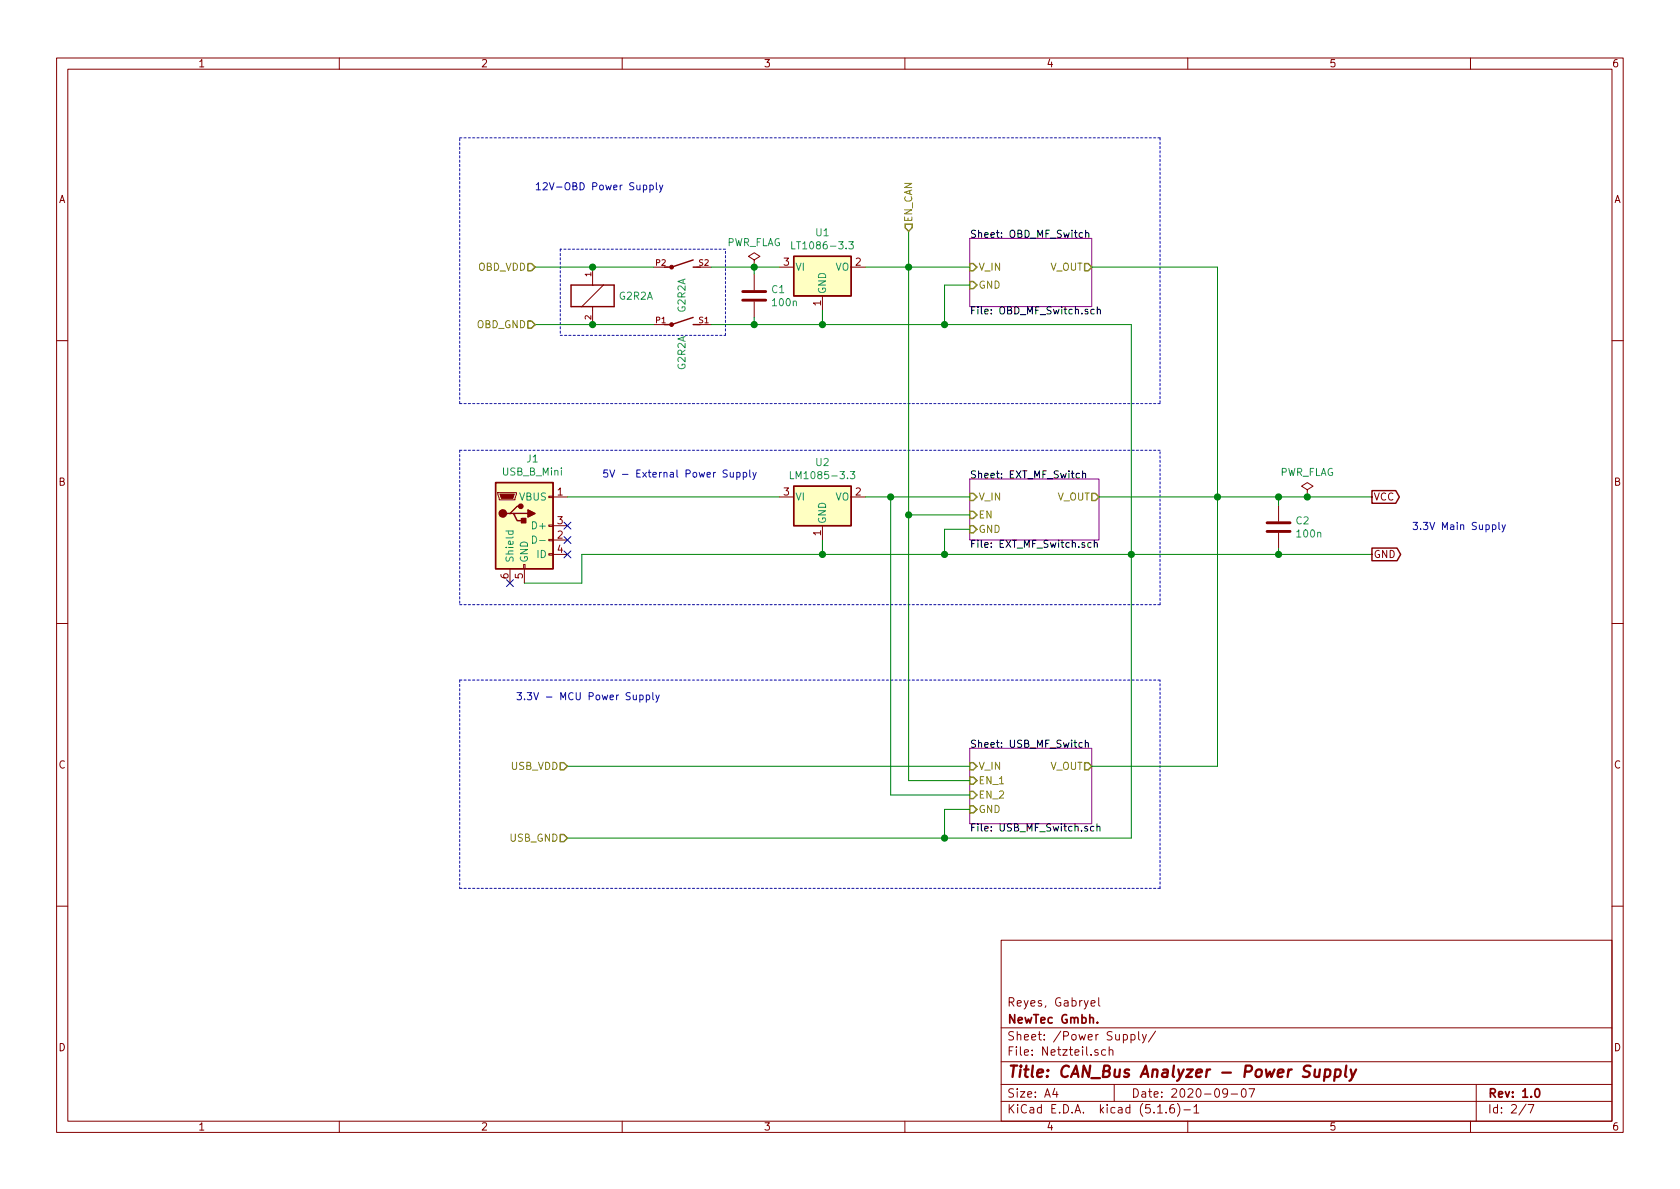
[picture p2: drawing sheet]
<svg xmlns="http://www.w3.org/2000/svg" width="297mm" height="210mm" viewBox="0 0 297 210" stroke-linecap="round" stroke-linejoin="round" font-family="sans-serif">
<g fill="none" stroke="#840000" stroke-width=".18">
<path d="M10 10.3h277v189.9h-277zM12 12.2h273v186.1h-273zM60 10.3v1.9M110 10.3v1.9M160 10.3v1.9M210 10.3v1.9M260 10.3v1.9M104.8 47.2v3.2M104.8 54.2v3.2M106.7 50.4l-3.8 3.8M115.6 47.2h2.5M115.6 57.4h2.5"/>
<path d="M123.2 47.2h2.5M123.2 57.4h2.5M133.3 46l1.1-.7-1.1-.6-1 .6 1 .7v1.2M133.3 47.2h.1M133.3 48.5v2.8M133.3 53.3v2.8M137.8 47.2h2.5M145.4 52.3v2.6M150.5 47.2h2.5M10 60.2h2M285 60.2h2M88 87.1h3.3v.3l-.2 1h-2.8z"/>
<path d="M92.6 99.8h.2v.8h-.2zM97 97.9h.8v.3h-.8zM97 95.4h.8v.2h-.8zM97 92.8h.8v.3h-.8zM97 87.8h.8v.2h-.8zM97.8 87.9h2.5M97.8 95.5h2.5M97.8 93h2.5M97.8 98h2.5M137.8 87.9h2.5M145.4 93v2.5M150.5 87.9h2.5"/>
<path d="M226.1 89.4v2.8M226.1 94.2v2.8M231.1 86.6l1.1-.6-1.1-.7-1 .7 1 .6v1.3M231.1 87.9h.1M10 110.3h2M90.2 100.6v2.5M92.7 100.6v2.5M285 110.3h2M10 160.2h2M177 166.3h108v32h-108zM192.9 177.4l.7-.1-.1-.3-.4-.1-.2 .2 .1 .7h.5M194.3 176.4v1.3l.2 .2"/>
<path d="M285 160.2h2M60 198.3v1.9M110 198.3v1.9M160 198.3v1.9M177 194.8h108M177 191.8h108M177 187.8h108M177 181.8h108M186.5 192.5l-.4 1h1M186.8 193v1M194.1 185.7a.37 .37 0 0 0-.6 .1l.1 .2 .5 .2 .1 .1-.2 .3-.5-.1M195.5 185.7l-.5-.1-.2 .3v.6l.2 .1 .5-.1"/>
<path d="M196.1 185.7h.1a.37 .37 0 0 1 .6 .1v.8M196.1 185.1v1.5M197 191.8v3M200 183l.4-.1 .3 .3-.1 .6h-.6M200 182.9v1.5M201.3 182.4v1.3l.2 .2M202 182.9l.3 1M202.7 182.9l-.5 1.4-.2 .1M204.3 182.3l-1.3 2M204.7 196.8h.8M206.2 196.7v.1M207.5 195.3a.59 .59 0 0 0-.7 .7v.5l.2 .2 .4 .1 .2-.1 .1-.5-.2-.2-.4-.1-.3 .3"/>
<path d="M208.2 195.1a1.71 1.71 0 0 1 0 2.3M209.3 196.3h1.2M210 198.3v1.9M211.1 195.8l.4-.5v1.5M211.1 196.8h.9M217 193.2l-.1 .2a.48 .48 0 0 1-.6-.1v-.6a.48 .48 0 0 1 .6-.1l.1 .1a1.19 1.19 0 0 1-.2 1.2l-.5 .1M217.7 193.5h1.1M219.6 192.7l.4-.2a.94 .94 0 0 1 0 1.5 .82 .82 0 0 1-.4-1.3zM220.8 192.5h1l-.6 1.5M260 198.3v1.9M261 191.8v6.5M269.8 195.2l-1.2 2"/>
<path d="M270.2 195.3h1l-.6 1.5"/>
</g>
<path d="M194 180.8v.1M271.5 192.7l.2-.2a.81 .81 0 0 1 .6 .6 .81 .81 0 0 1-.3 .8l-.1 .1a.79 .79 0 0 1-.4-1.3z" fill="none" stroke="#840000" stroke-width=".3"/>
<path d="M232.5 189.1v1.2a.56 .56 0 0 0 .7 0M233.4 189.1l-.2 1.3M234.3 189.2a.68 .68 0 0 1 .9 .1v.8a.66 .66 0 0 1-1 .2M234.3 189.1l-.2 2M236.1 189.2h.8l.2 .3-.1 .6a.66 .66 0 0 1-1 .2M236.1 189.1l-.2 2M238 188.4l-.2 1.8 .3 .2M238.8 189.1l.3 1.3M239.8 189.1l-.9 1.8-.3 .2" fill="none" stroke="#840000" stroke-width=".41"/>
<path d="M171.4 42.2h21.6v12h-21.6zM171.4 84.7h22.9v10.8h-22.9zM171.4 132.3h21.6v13.4h-21.6z" fill="none" stroke="#840084" stroke-width=".18"/>
<g fill="none" stroke="#000" stroke-width=".18">
<path d="M191.4 41.2l-.3-.1-.3 .3 .1 .5h.5M191.9 41.3l.2-.2 .3 .1 .1 .8M191.9 40.7v1.3M193.5 54.7h-.4l-.2 .2 .1 .6h.5M194 54.8l.2-.1h.3l.1 .8M194 54.2v1.3M190.9 83.7h-.4l-.2 .2 .1 .6h.5M191.4 83.8l.2-.1h.3v.8M191.4 83.3v1.2M192.9 96h-.3l-.3 .2 .1 .5h.5M193.5 96.1l.1-.1h.4v.8M193.5 95.5v1.3"/>
<path d="M191.3 131.4l-.3-.1-.2 .2 .1 .6h.4M191.9 131.4l.2-.1 .3 .1v.8M191.9 130.9v1.3M193.4 146.2l-.4-.1-.2 .2 .1 .6h.5M194 146.2l.1-.1 .3 .1 .1 .8M194 145.7v1.3"/>
</g>
<g fill="none" stroke="#848400" stroke-width=".25">
<path d="M160 39.6h1.3v.7l-.6 .6-.7-.6zM93.3 56.8h.7l.6 .6-.6 .6h-.7zM93.3 46.6h.7l.6 .6-.6 .7h-.7zM171.4 46.6h.7l.6 .6-.6 .7h-.7zM171.4 49.8h.7l.6 .6-.6 .6h-.7zM191.8 46.6h.6l.6 .6-.6 .7h-.6zM171.4 87.2h.7l.6 .7-.6 .6h-.7zM171.4 90.4h.7l.6 .7-.6 .6h-.7zM171.4 93h.7l.6 .6-.6 .6h-.7zM193 87.2h.7l.6 .7-.6 .6h-.7zM99.1 134.9h.6l.6 .6-.6 .6h-.6zM171.4 134.9h.7l.6 .6-.6 .6h-.7z"/>
<path d="M171.4 137.4h.7l.6 .6-.6 .7h-.7zM171.4 139.9h.7l.6 .7-.6 .6h-.7zM191.8 134.9h.6l.6 .6-.6 .6h-.6zM99.1 147.6h.6l.6 .6-.6 .6h-.6zM171.4 142.5h.7l.6 .6-.6 .7h-.7z"/>
</g>
<g fill="#ffffc2" stroke="#ffffc2" stroke-width=".18">
<path d="M140.3 86h10.2v7h-10.2z"/>
<path d="M140.3 45.3h10.2v7h-10.2z"/>
<path d="M87.6 85.3h10.2v15.3h-10.2z"/>
</g>
<g fill="none" stroke="#840000" stroke-width=".25">
<path d="M101 50.4h7.6v3.8h-7.6zM122.6 46l-3.9 1.2h-1.2M122.6 47.2h1.2M122.6 56.1l-3.9 1.3h-1.2M122.6 57.4h1.2M140.3 45.3h10.2v7h-10.2zM87.6 85.3h10.2v15.3h-10.2zM90.2 90.8h.6l.6 1.3h1.3M90.8 90.8h2.5M92.1 89.5h-.7l-1.2 1.3h-.7M140.3 86h10.2v7h-10.2zM242.6 96.9h4.4l.6 1.1-.6 1.2h-4.4z"/>
<path d="M242.6 86.8h4.2l.6 1.1-.6 1.1h-4.2z"/>
</g>
<path d="M140 42.7v1.3h.6M150.1 42.7h.8l-.5 .5 .4 .2v.5l-.2 .1-.5-.1M89.5 93.9h1.2M89.9 93.9v.4l.2 .2 .6-.1v-.5M94.2 94.8a.64 .64 0 0 1 .7 .6 .64 .64 0 0 1-.7 .7zM95.4 95.6h1M139.8 83.4v1.3h.6M150.3 83.4h.8l-.4 .5 .4 .1v.4l-.2 .3-.6-.2" fill="none" stroke="#008484" stroke-width=".18"/>
<path d="M131.3 53.1h4.1M131.3 51.6h4.1M224 94h4.1M224 92.5h4.1" fill="none" stroke="#840000" stroke-width=".51"/>
<g fill="#840000" stroke="#840000" stroke-width=".25">
<path d="M92.2 91.7h.8v.8h-.8z"/>
<path d="M93.3 90.2l1.3 .6-1.3 .6z"/>
<circle cx="88.9" cy="90.8" r=".63"/>
<circle cx="92.1" cy="89.5" r=".38"/>
</g>
<g fill="#840000" stroke="#840000" stroke-width=".18">
<path d="M88.4 87.4h2.5l-.2 .7h-2.1z"/>
<circle cx="118.7" cy="47.2" r=".33"/>
<circle cx="118.7" cy="57.4" r=".33"/>
</g>
<g fill="none" stroke="#0000c2" stroke-width=".18" stroke-dasharray=".4 .4">
<path d="M81.3 24.4h123.8M205.1 24.4v47M99.1 59.3h29.2M99.1 44.1v15.2M128.3 44.1h-29.2M128.3 59.3v-15.2M81.3 79.6v27.3M81.3 71.4v-47M205.1 79.6h-123.8M205.1 71.4h-123.8M81.3 106.9h123.8M205.1 106.9v-27.3"/>
<path d="M81.3 120.3v36.8M205.1 120.3h-123.8M81.3 157.1h123.8M205.1 157.1v-36.8"/>
</g>
<g fill="none" stroke="#008400" stroke-width=".18">
<path d="M94.6 47.2h21M94.6 57.4h21M125.7 57.4h74.3v90.8h-99.7M125.7 47.2h12.1M133.3 47.2v1.3M133.3 56.1v1.3M145.4 54.9v2.5M153 47.2h18.4M160.7 40.9v97.1h10.7M171.4 50.4h-4.4v7M193 47.2h22.3v88.3h-22.3M100.3 87.9h37.5"/>
<path d="M145.4 95.5v2.5M153 87.9h18.4M157.5 87.9v52.7h13.9M160.7 91.1h10.7M171.4 93.6h-4.4v4.4M194.3 87.9h48.3M226.1 87.9v1.5M226.1 97v1M242.6 98h-139.7v5.1h-10.2M100.3 135.5h71.1M171.4 143.1h-4.4v5.1"/>
</g>
<g fill="none" stroke="#0000c2" stroke-width=".18">
<path d="M94.8 32.7l.4-.4v1.3M94.8 33.6h.8M96 32.4l.5-.1 .3 .4-.8 .9h.8M97.1 32.3l.5 1.3 .4-1.3M117.2 32.7l-.4 1.2-.2 .1M107.4 83.1h-.6l-.1 .6 .2-.1 .5 .1v.5l-.2 .2-.5-.2M107.8 83.1l.5 1.3 .4-1.3M110.1 83.9h.9M133.1 83.5l.3 .9M133.7 83.5l-.4 1.2-.2 .1M249.9 92.4h.7l-.4 .5 .4 .1v.5l-.2 .1-.5-.1M251.2 93.5v.1"/>
<path d="M91.4 122.5h.8l-.4 .5 .3 .1 .1 .4-.3 .2-.5-.1M92.7 123.6v.1M93.2 122.5h.8l-.4 .5 .4 .1v.5l-.2 .1-.6-.1M94.4 122.5l.4 1.2 .4-1.2"/>
</g>
<g fill="#008400" stroke="#008400" stroke-width=".25">
<circle cx="167" cy="98" r=".51"/>
<circle cx="133.4" cy="47.2" r=".51"/>
<circle cx="231.1" cy="87.9" r=".51"/>
<circle cx="104.8" cy="57.4" r=".51"/>
<circle cx="200" cy="98" r=".51"/>
<circle cx="145.4" cy="98" r=".51"/>
<circle cx="104.8" cy="47.2" r=".51"/>
<circle cx="226.1" cy="87.9" r=".51"/>
<circle cx="215.3" cy="87.9" r=".51"/>
<circle cx="226.1" cy="98" r=".51"/>
<circle cx="160.7" cy="47.2" r=".51"/>
<circle cx="167" cy="148.2" r=".51"/>
<circle cx="157.5" cy="87.9" r=".51"/>
<circle cx="160.7" cy="91.1" r=".51"/>
<circle cx="145.4" cy="57.4" r=".51"/>
<circle cx="167" cy="57.4" r=".51"/>
<circle cx="133.4" cy="57.4" r=".51"/>
</g>
<path d="M99.7 92.3l1.2 1.3M99.7 94.9l1.2 1.2M99.7 97.4l1.2 1.2M100.9 92.3l-1.2 1.3M100.9 94.9l-1.2 1.2M100.9 97.4l-1.2 1.2M89.6 102.5l1.2 1.2M90.8 102.5l-1.2 1.2" fill="none" stroke="#000084" stroke-width=".18"/>
<text font-size="2.8" fill="#840000" x="178" y="190.5">Title: CAN_Bus Analyzer - Power Supply</text>
<g font-size="2.1" fill="#840000">
<text x="178" y="178">Reyes, Gabryel</text>
<text x="178" y="184">Sheet: /Power Supply/</text>
<text x="178" y="181">NewTec Gmbh.</text>
<text x="178" y="186.7">File: Netzteil.sch</text>
<text x="178" y="196.9">KiCad E.D.A. kicad (5.1.6)-1</text>
<text x="178" y="194.1">Size: A4</text>
<text x="200" y="194.1">Date: 2020-09-07</text>
<text x="263" y="194.1">Rev: 1.0</text>
<text x="263" y="196.9">Id: 2/7</text>
</g>
<g font-size="1.8" fill="#840000">
<text x="35" y="11.9">1</text>
<text x="85" y="11.9">2</text>
<text x="135" y="11.9">3</text>
<text x="185" y="11.9">4</text>
<text x="235" y="11.9">5</text>
<text x="285" y="11.9">6</text>
<text x="10.4" y="35.9">A</text>
<text x="285.4" y="35.9">A</text>
<text x="138.6" y="47">3</text>
<text x="151.3" y="47">2</text>
<text x="145.2" y="54.1" transform="rotate(-90 145.2 54.1)">1</text>
<text x="10.4" y="85.9">B</text>
<text x="98.6" y="87.6">1</text>
<text x="138.6" y="87.6">3</text>
<text x="151.3" y="87.6">2</text>
<text x="242.8" y="88.5">VCC</text>
<text x="285.4" y="85.9">B</text>
<text x="98.6" y="95.2">2</text>
<text x="98.6" y="92.7">3</text>
<text x="145.2" y="94.7" transform="rotate(-90 145.2 94.7)">1</text>
<text x="98.6" y="97.8">4</text>
<text x="242.8" y="98.7">GND</text>
<text x="89.9" y="102.3" transform="rotate(-90 89.9 102.3)">6</text>
<text x="92.5" y="102.3" transform="rotate(-90 92.5 102.3)">5</text>
<text x="10.4" y="135.9">C</text>
<text x="285.4" y="135.9">C</text>
<text x="10.4" y="185.9">D</text>
<text x="285.4" y="185.9">D</text>
<text x="35" y="199.9">1</text>
<text x="85" y="199.9">2</text>
<text x="135" y="199.9">3</text>
<text x="185" y="199.9">4</text>
<text x="235" y="199.9">5</text>
<text x="285" y="199.9">6</text>
</g>
<g font-size="1.8" fill="#0000c2">
<text x="97.6" y="33.6">12V-OBD Power Supply</text>
<text x="111.1" y="84.4">5V - External Power Supply</text>
<text x="251.9" y="93.7">3.3V Main Supply</text>
<text x="95.4" y="123.8">3.3V - MCU Power Supply</text>
</g>
<g font-size="1.8" fill="#008484">
<text x="144.3" y="41.8">U1</text>
<text x="128.4" y="43.5">PWR_FLAG</text>
<text x="140.6" y="47.9">VI</text>
<text x="140.8" y="44.1">LT1086-3.3</text>
<text x="147.7" y="47.9">VO</text>
<text x="109.5" y="53">G2R2A</text>
<text x="136.5" y="51.8">C1</text>
<text x="146" y="52.1" transform="rotate(-90 146 52.1)">GND</text>
<text x="121.2" y="55.2" transform="rotate(-90 121.2 55.2)">G2R2A</text>
<text x="136.7" y="54.1">100n</text>
<text x="121.2" y="65.4" transform="rotate(-90 121.2 65.4)">G2R2A</text>
<text x="93.2" y="81.8">J1</text>
<text x="144.3" y="82.4">U2</text>
<text x="88.9" y="84.1">USB_B_Mini</text>
<text x="91.9" y="88.5">VBUS</text>
<text x="140.6" y="88.5">VI</text>
<text x="140.7" y="84.7">LM1085-3.3</text>
<text x="147.7" y="88.5">VO</text>
<text x="226.2" y="84.2">PWR_FLAG</text>
<text x="94.5" y="93.6">D+</text>
<text x="146" y="92.7" transform="rotate(-90 146 92.7)">GND</text>
<text x="229.2" y="92.7">C2</text>
<text x="229.4" y="95">100n</text>
<text x="90.8" y="99.6" transform="rotate(-90 90.8 99.6)">Shield</text>
<text x="93.3" y="99.6" transform="rotate(-90 93.3 99.6)">GND</text>
<text x="95" y="98.7">ID</text>
</g>
<g font-size="1.8" fill="#848400">
<text x="161.3" y="39.4" transform="rotate(-90 161.3 39.4)">EN_CAN</text>
<text x="84.5" y="47.9">OBD_VDD</text>
<text x="173" y="47.9">V_IN</text>
<text x="185.6" y="47.9">V_OUT</text>
<text x="173" y="51">GND</text>
<text x="84.3" y="58">OBD_GND</text>
<text x="173" y="88.5">V_IN</text>
<text x="186.9" y="88.5">V_OUT</text>
<text x="173" y="91.7">EN</text>
<text x="173" y="94.2">GND</text>
<text x="90.3" y="136.1">USB_VDD</text>
<text x="173" y="136.1">V_IN</text>
<text x="185.6" y="136.1">V_OUT</text>
<text x="173" y="138.7">EN_1</text>
<text x="173" y="141.2">EN_2</text>
<text x="173" y="143.8">GND</text>
<text x="90.2" y="148.8">USB_GND</text>
</g>
<g font-size="1.8">
<text x="171.4" y="42.1">Sheet: OBD_MF_Switch</text>
<text x="171.4" y="55.6">File: OBD_MF_Switch.sch</text>
<text x="171.4" y="84.6">Sheet: EXT_MF_Switch</text>
<text x="171.4" y="96.9">File: EXT_MF_Switch.sch</text>
<text x="171.4" y="132.2">Sheet: USB_MF_Switch</text>
<text x="171.4" y="147">File: USB_MF_Switch.sch</text>
</g>
<g font-size="1.4" fill="#840000">
<text x="116" y="47">P2</text>
<text x="123.6" y="47">S2</text>
<text x="104.5" y="48.9" transform="rotate(-90 104.5 48.9)">1</text>
<text x="104.5" y="56.5" transform="rotate(-90 104.5 56.5)">2</text>
<text x="116" y="57.1">P1</text>
<text x="123.6" y="57.1">S1</text>
</g>
</svg>
